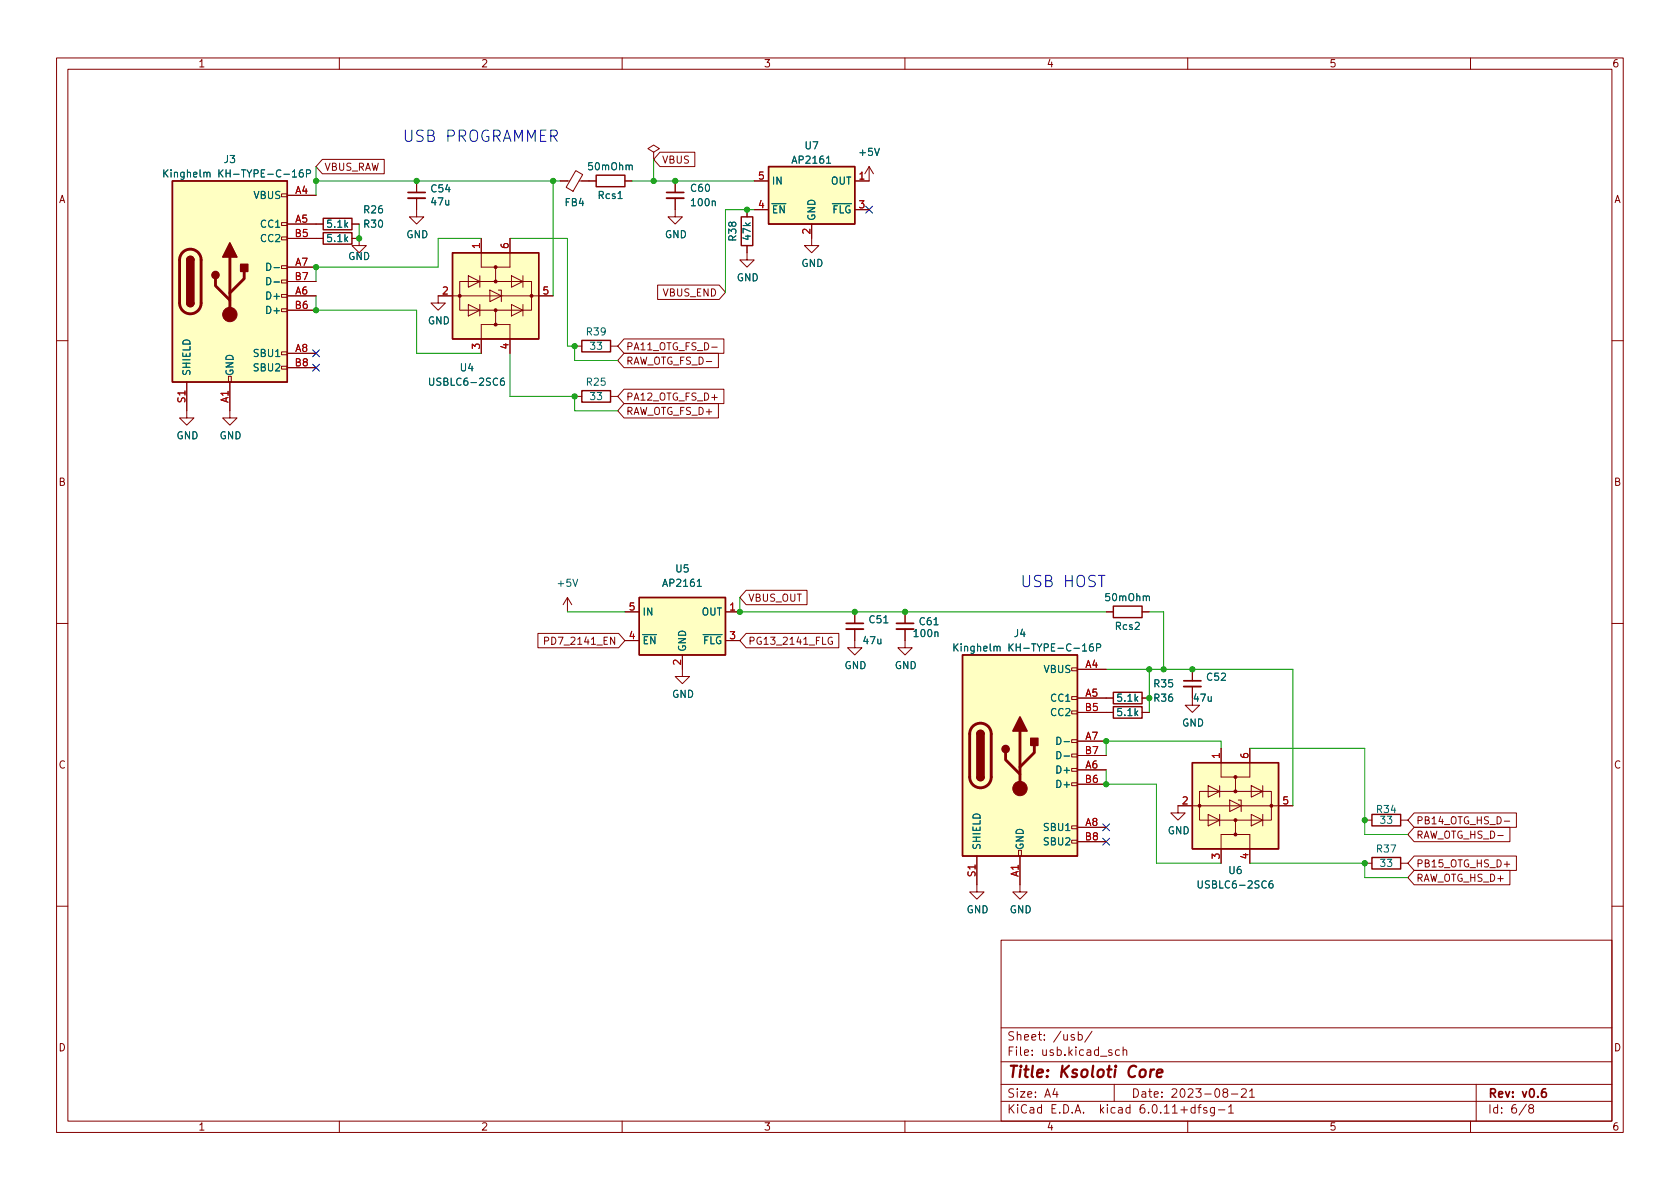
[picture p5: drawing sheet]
<svg xmlns="http://www.w3.org/2000/svg" width="297mm" height="210mm" viewBox="0 0 297 210" stroke-linecap="round" stroke-linejoin="round" font-family="sans-serif">
<g fill="none" stroke="#840000" stroke-width=".18">
<path d="M10 10.2h277v190.1h-277zM12 12.2h273v186.1h-273zM60 10.2v2M110 10.2v2M160 10.2v2M210 10.2v2M260 10.2v2M49.8 39.4h1v.5h-1zM49.8 34.3h1v.5h-1zM50.8 39.6h6.3M50.8 34.5h5.1M57 28.2h10.9v2.5h-10.9l-1.1-1.2z"/>
<path d="M62.2 39.6h1.3M73.7 35v3.3h1.2l-1.2 1.3-1.3-1.3h1.3M73.7 32v2M99.1 32h1.6M101.8 30.2l1.2 .7-1.7 2.9-1.2-.7zM102.4 32h3M110.5 32h1.3M115.6 26.9l1-.6-1-.7-1 .7 1 .6v1.3M115.6 28.2h.1M116.7 26.9h6.2v2.6h-6.2l-1.1-1.3zM119.4 35v3.3h1.2l-1.2 1.3-1.3-1.3h1.3M119.4 32v2"/>
<path d="M132.1 37.1v1.2M133.3 32h2.6M133.3 37.1h2.6M143.5 39.6v3.8h1.3l-1.3 1.3-1.3-1.3h1.3M151.1 37.1h2.6M153.7 29.5v2.5h-2.6M153.7 29.5l-.8 1.2M153.7 29.5l.7 1.2M49.8 54.6h1v.5h-1zM49.8 52.1h1v.5h-1zM49.8 49.5h1v.5h-1zM49.8 47h1v.5h-1z"/>
<path d="M49.8 41.9h1v.5h-1zM50.8 42.2h6.3M50.8 52.3h5.1M50.8 47.2h5.1M50.8 54.9h5.1M50.8 49.8h5.1M62.2 42.2h1.3v1.2h1.3l-1.3 1.3-1.3-1.3h1.3M81.3 49.8h12.7v5.1h-12.7zM82.8 48.8l2 1-2 1zM82.8 53.8l2 1.1-2 1zM84.8 48.8v2M84.8 53.8v2.1"/>
<path d="M85.1 42.2v5h2.5M86.6 51.3l2 1-2 1zM87.6 54.9v2.5h2.6v5.1M87.6 57.4h-2.5v5.1M88.1 51.3h.5v2M90.2 42.2v5h-2.6v2.6M90.4 48.8l2.1 1-2.1 1zM90.4 53.8l2.1 1.1-2.1 1zM92.5 48.8v2M92.5 53.8v2.1M97.8 52.3h-20.3v1.3h1.2l-1.2 1.3-1.3-1.3h1.3M110.3 59.9h17.7v2.6h-17.7l-1.1-1.3z"/>
<path d="M116.3 50.4h10.9l1.1 1.3-1.1 1.3h-10.9zM132.1 43.4v2.6h1.2l-1.2 1.2-1.3-1.2h1.3M10 60.2h2M33 67.6v6.3h1.3l-1.3 1.3-1.3-1.3h1.3M40.4 66.5h.5v1.1h-.5zM40.6 67.6v6.3h1.3l-1.3 1.3-1.2-1.3h1.2M49.8 64.8h1v.5h-1zM49.8 62.2h1v.5h-1zM50.8 62.5h5.1M50.8 65h5.1M101.6 61.2h1.3M101.6 70.1h1.3"/>
<path d="M107.9 61.2h1.3M107.9 70.1h1.3M110.3 62.5h16.7v2.5h-16.7l-1.1-1.3zM110.3 71.4h16.7v2.5h-16.7l-1.1-1.3zM110.3 68.8h17.7v2.6h-17.7l-1.1-1.3zM125.8 61.4h1M285 60.2h2M10 110.2h2M95.1 112h14.3l1.1 1.3-1.1 1.2h-14.3zM100.3 105.7l-.7 1.2M100.3 105.7v2.5M100.3 105.7l.8 1.2"/>
<path d="M108.7 112.7v1.2l-.7-1.2v1.2M110.5 108.2h2.5M110.5 113.3h2.5M120.6 115.8v3.8h1.3l-1.3 1.3-1.2-1.3h1.2M128.3 108.2h2.5M128.3 113.3h2.5M131.9 104.4h10.8v2.5h-10.8l-1.1-1.2zM131.9 112h16.4v2.5h-16.4l-1.1-1.2zM147.1 112.7a.59 .59 0 0 0-.7 .6 .59 .59 0 0 0 .7 .6l.1-.5h-.2M151.1 111.2v3.3h1.3l-1.3 1.3-1.2-1.3h1.2M151.1 108.2v2M160 111.2v3.3h1.3l-1.3 1.3-1.3-1.3h1.3"/>
<path d="M160 108.2v2M189.5 118.1h1v.5h-1zM190.5 118.4h5.1M195.6 108.2h1.2M201.9 108.2h1.3M210.8 118.4v2M285 110.2h2M189.5 138.4h1v.5h-1zM189.5 135.9h1v.5h-1zM189.5 133.3h1v.6h-1zM189.5 130.8h1v.5h-1zM189.5 125.7h1v.5h-1z"/>
<path d="M189.5 123.2h1v.5h-1zM190.5 126h6.3M190.5 123.4h6.3M190.5 136.1h5.1M190.5 131.1h5.1M190.5 138.7h5.1M190.5 133.6h5.1M201.9 126h1.3M201.9 123.4h1.3M210.8 121.4v3.3h1.3l-1.3 1.3-1.3-1.3h1.3M212.1 139.9h12.7v5.1h-12.7zM213.6 138.9l2 1-2 1.1z"/>
<path d="M215.6 138.9v2.1M215.9 132.3v5.1h2.5M221 132.3v5.1h-2.6v2.5M221.2 138.9l2.1 1-2.1 1.1zM223.3 138.9v2.1M172.7 151.4v6.3h1.3l-1.3 1.3-1.3-1.3h1.3M180.1 150.4h.5v1h-.5zM180.3 151.4v6.3h1.3l-1.3 1.3-1.2-1.3h1.2M189.5 148.6h1v.5h-1zM189.5 146h1v.6h-1zM190.5 146.3h5.1M190.5 148.8h5.1"/>
<path d="M213.6 144l2 1-2 1zM215.6 144v2M217.4 141.5l2.1 1-2.1 1zM218.4 145v2.6h2.6v5M218.4 147.6h-2.5v5M218.9 141.5h.6v2M221.2 144l2.1 1-2.1 1zM223.3 144v2M228.6 142.5h-20.3v1.3h1.2l-1.2 1.2-1.3-1.2h1.3M241.3 145h1.3M241.3 152.6h1.3M247.6 145h1.3"/>
<path d="M247.6 152.6h1.3M250 146.3h17v2.5h-17l-1.1-1.2zM250 151.4h18.1v2.5h-18.1l-1.1-1.3zM250 153.9h17v2.6h-17l-1.1-1.3zM250 143.8h18.1v2.5h-18.1l-1.1-1.3zM266 152.8h.9M266 145.2h.9M10 160.2h2M177 166.3h108v32h-108zM285 160.2h2M60 198.3v2M110 198.3v2"/>
<path d="M160 198.3v2M177 194.8h108M177 191.8h108M177 187.8h108M177 181.8h108M182.5 186.5v.1M182.5 185.7v.1M184.6 183.8v.1M184.6 183v.1M193.1 182.4l-1.3 1.9M197 191.8v3M198.6 185.8l.2-.2 .3 .1 .1 .9"/>
<path d="M198.6 185.1v1.5M210 198.3v2M215.4 196.3h1.2M217.2 195.8l.4-.5v1.5M217.2 196.8h.9M217.7 193.5h1.2M219.5 192.7l.6-.2 .2 .2 .1 .3-1 1h1M220.9 193l.5-.5v1.5M220.9 194h.9M260 198.3v2M261 191.8v6.5M270.6 196l-.3-.3 .1-.2 .2-.2 .4 .1 .2 .2-.1 .2-.7 .2-.1 .3v.2l.3 .3h.4l.2-.3-.1-.4-.2-.1"/>
</g>
<g fill="none" stroke="#840000" stroke-width=".25">
<path d="M30.5 32h20.3v35.6h-20.3zM57.1 38.6h5.1v2h-5.1zM105.4 31h5.1v2h-5.1zM131.1 38.3h2v5.1h-2zM135.9 29.5h15.2v10.1h-15.2zM33 53.6a.64 .64 0 0 0 .7 .6 .64 .64 0 0 0 .6-.6M33 46a.64 .64 0 0 1 .7-.7 .64 .64 0 0 1 .6 .7M57.1 41.1h5.1v2.1h-5.1zM80 44.7h15.2v15.2h-15.2zM102.9 60.2h5v2h-5zM102.9 69.1h5v2h-5zM113 105.7h15.3v10.1h-15.3z"/>
<path d="M170.2 115.8h20.3v35.6h-20.3zM196.8 107.2h5.1v2h-5.1zM172.7 137.4a.64 .64 0 0 0 .7 .6 .64 .64 0 0 0 .6-.6M172.7 129.8a.64 .64 0 0 1 .7-.6 .64 .64 0 0 1 .6 .6M196.8 125h5.1v2h-5.1zM196.8 122.4h5.1v2.1h-5.1zM210.8 134.9h15.3v15.2h-15.3zM242.6 144h5v2h-5zM242.6 151.6h5v2.1h-5z"/>
</g>
<g fill="none" stroke="#006464" stroke-width=".18">
<path d="M36 30.6l.2-.1h.3l.1 .8M36.6 30.6l.2-.1h.3v.8M51.7 31.3h.7M53.5 30l-.3 .1a.86 .86 0 0 0 0 1.2l.4-.1v-.4l-.2-.3-.4 .1-.1 .2M54.2 30.7l.6-.1 .1-.1v-.3l-.7-.2v1.3M109.3 35.1h.7M111.2 29.4l.2-.2h.3l.1 .8M125.9 35.7l.2-.2 .3 .1 .1 .8M136.5 36h2.5M146.1 28l.4-.4v1.3M146.1 28.9h.8M147.2 36h3.3"/>
<path d="M154.6 26.2l.5 1.3 .4-1.3M48.4 47.3h1M48.4 49.9h1M89.1 66.9h-.4a.86 .86 0 0 0 0 1.2l.4-.1 .1-.4-.2-.3-.4 .1-.1 .2M101.3 102.4l.4 1.3 .4-1.3M113.6 112.2h2.5M123.3 102.8l.3-.4v1.3M123.3 103.7h.7M124.3 112.2h3.4M156.3 110.1h.7M165.1 110.5h.8M165.3 111.9l.2-.2 .3 .1v.8"/>
<path d="M175.7 114.4l.2-.1h.3l.1 .8M176.3 114.5l.2-.2h.3v.8M191.4 115.1h.7M193.2 113.9h-.3a.86 .86 0 0 0 0 1.2l.4-.1v-.4l-.2-.3-.4 .1-.1 .2M193.9 114.5h.6l.1-.2v-.3l-.7-.1v1.2M202.7 105.6l.2-.2h.3v.8M188.1 131.1h1M188.1 133.7h1M225 155.8h-.4a.86 .86 0 0 0 0 1.2l.4-.1 .1-.4-.2-.3-.4 .1-.1 .2"/>
</g>
<path d="M72.1 35h3.1M117.9 35h3M149.6 111.2h3.1M158.5 111.2h3M209.3 121.4h3" fill="none" stroke="#840000" stroke-width=".33"/>
<path d="M72.1 34h3.1M117.9 34h3M149.6 110.2h3.1M158.5 110.2h3M209.3 120.4h3" fill="none" stroke="#840000" stroke-width=".3"/>
<g fill="#ffffc2" stroke="#ffffc2" stroke-width=".18">
<path d="M170.2 115.8h20.3v35.6h-20.3z"/>
<path d="M30.5 32h20.3v35.6h-20.3z"/>
<path d="M80 44.7h15.2v15.2h-15.2z"/>
<path d="M210.8 134.9h15.3v15.2h-15.3z"/>
<path d="M113 105.7h15.3v10.1h-15.3z"/>
<path d="M135.9 29.5h15.2v10.1h-15.2z"/>
</g>
<path d="M32.3 44.6a1.91 1.91 0 0 1 2.1-.4 1.91 1.91 0 0 1 1.2 1.8v7.6a1.91 1.91 0 0 1-1.9 1.9 1.91 1.91 0 0 1-2-1.9l.1-7.8 .1-.6zM38.1 49.3v1.2l2.5 2.6M40.6 45.5v10.1M43.2 48v1.3l-2.6 2.5M172 128.4a1.91 1.91 0 0 1 2.1-.4 1.91 1.91 0 0 1 1.2 1.8v7.6a1.91 1.91 0 0 1-1.9 1.9 1.91 1.91 0 0 1-2-1.9l.1-7.8 .1-.6zM177.8 133.1v1.3l2.5 2.5M180.3 129.3v10.1M182.9 131.8v1.3l-2.6 2.5" fill="none" stroke="#840000" stroke-width=".51"/>
<g fill="#840000" stroke="#840000" stroke-width=".25">
<path d="M172.7 137.4h1.3a.64 .64 0 0 1-.6 .6 .64 .64 0 0 1-.7-.6z"/>
<path d="M172.7 129.8h1.3v7.6h-1.3z"/>
<path d="M172.9 129.3a.64 .64 0 0 1 .7-.1 .64 .64 0 0 1 .4 .6h-1.3z"/>
<path d="M180.3 126.7l1.3 2.6h-2.5z"/>
<path d="M182.2 130.6h1.3v1.2h-1.3z"/>
<path d="M33 53.6h1.3a.64 .64 0 0 1-.6 .6 .64 .64 0 0 1-.7-.6z"/>
<path d="M33 46h1.3v7.6h-1.3z"/>
<path d="M33.2 45.5a.64 .64 0 0 1 .7-.1 .64 .64 0 0 1 .4 .6h-1.3z"/>
<path d="M40.6 42.9l1.3 2.6h-2.5z"/>
<path d="M42.5 46.7h1.3v1.3h-1.3z"/>
<circle cx="177.8" cy="132.5" r=".63"/>
<circle cx="38.1" cy="48.6" r=".63"/>
</g>
<g fill="#840000" stroke="#840000" stroke-width=".18">
<circle cx="180.3" cy="139.4" r="1.27"/>
<circle cx="40.6" cy="55.6" r="1.27"/>
<circle cx="87.6" cy="47.2" r=".25"/>
<circle cx="87.6" cy="49.8" r=".25"/>
<circle cx="81.3" cy="52.3" r=".25"/>
<circle cx="94" cy="52.3" r=".25"/>
<circle cx="87.6" cy="54.9" r=".25"/>
<circle cx="87.6" cy="57.4" r=".25"/>
<circle cx="218.4" cy="137.4" r=".25"/>
<circle cx="218.4" cy="139.9" r=".25"/>
<circle cx="212.1" cy="142.5" r=".25"/>
<circle cx="224.8" cy="142.5" r=".25"/>
<circle cx="218.4" cy="145" r=".25"/>
<circle cx="218.4" cy="147.6" r=".25"/>
</g>
<g fill="none" stroke="#009600" stroke-width=".18">
<path d="M55.9 32h43.2M55.9 29.5v5M63.5 39.6v2.6M97.8 32v20.3M111.8 32h21.5M115.6 28.2v3.8M133.3 37.1h-5v14.6M55.9 52.3v2.6h17.8v7.6h11.4M85.1 42.2h-7.6v5h-21.6v2.6M90.2 42.2h10.1v19h1.3v2.5h7.6M90.2 62.5v7.6h11.4v2.5h7.6M100.3 108.2h10.2"/>
<path d="M130.8 105.7v2.5h64.8M195.6 118.4h33v24.1M203.2 118.4v7.6M203.2 108.2h2.5v10.2M195.6 136.1v2.6h8.9v13.9h11.4M215.9 132.3v-1.2h-20.3v2.5M221 132.3h20.3v15.3h7.6M221 152.6h20.3v2.6h7.6"/>
</g>
<path d="M153.1 36.5l1.2 1.2M154.3 36.5l-1.2 1.2M55.3 64.4l1.2 1.2M55.3 61.9l1.2 1.2M56.5 64.4l-1.2 1.2M56.5 61.9l-1.2 1.2M195 148.2l1.2 1.2M195 145.7l1.2 1.2M196.2 148.2l-1.2 1.2M196.2 145.7l-1.2 1.2" fill="none" stroke="#000084" stroke-width=".18"/>
<g fill="#009600" stroke="#009600" stroke-width=".18">
<circle cx="132.1" cy="37.1" r=".46"/>
<circle cx="101.6" cy="70.1" r=".46"/>
<circle cx="130.8" cy="108.2" r=".46"/>
<circle cx="151.1" cy="108.2" r=".46"/>
<circle cx="195.6" cy="138.7" r=".46"/>
<circle cx="210.8" cy="118.4" r=".46"/>
<circle cx="203.2" cy="118.4" r=".46"/>
<circle cx="203.2" cy="123.4" r=".46"/>
<circle cx="205.7" cy="118.4" r=".46"/>
<circle cx="160" cy="108.2" r=".46"/>
<circle cx="195.6" cy="131.1" r=".46"/>
<circle cx="55.9" cy="47.2" r=".46"/>
<circle cx="55.9" cy="54.9" r=".46"/>
<circle cx="55.9" cy="32" r=".46"/>
<circle cx="73.7" cy="32" r=".46"/>
<circle cx="63.5" cy="42.2" r=".46"/>
<circle cx="97.8" cy="32" r=".46"/>
<circle cx="101.6" cy="61.2" r=".46"/>
<circle cx="119.4" cy="32" r=".46"/>
<circle cx="115.6" cy="32" r=".46"/>
<circle cx="241.3" cy="145" r=".46"/>
<circle cx="241.3" cy="152.6" r=".46"/>
</g>
<g font-size="2.8" fill="#0000c2">
<text x="71.1" y="25.1">USB PROGRAMMER</text>
<text x="180.3" y="103.8">USB HOST</text>
</g>
<g font-size="2.8" fill="#840000">
<text x="178" y="191.2">Title:</text>
<text x="187.3" y="191.2">Ksoloti</text>
<text x="199.6" y="191.2">Core</text>
</g>
<g font-size="2.1" fill="#840000">
<text x="178" y="184.5">Sheet:</text>
<text x="186.2" y="184.5">/usb/</text>
<text x="178" y="187.2">File:</text>
<text x="184.4" y="187.2">usb.kicad_sch</text>
<text x="178" y="197.4">KiCad</text>
<text x="178" y="194.6">Size:</text>
<text x="184.7" y="194.6">A4</text>
<text x="185.7" y="197.4">E.D.A.</text>
<text x="194.6" y="197.4">kicad</text>
<text x="200" y="194.6">Date:</text>
<text x="201.8" y="197.4">6.0.11+dfsg-1</text>
<text x="207" y="194.6">2023-08-21</text>
<text x="263" y="194.6">Rev:</text>
<text x="263" y="197.4">Id:</text>
<text x="267.1" y="197.4">6/8</text>
<text x="269.1" y="194.6">v0.6</text>
</g>
<g font-size="1.8" fill="#840000">
<text x="35" y="12.3">1</text>
<text x="85" y="12.3">2</text>
<text x="135" y="12.3">3</text>
<text x="185" y="12.3">4</text>
<text x="235" y="12.3">5</text>
<text x="285" y="12.3">6</text>
<text x="117" y="29.3">VBUS</text>
<text x="57.3" y="30.6">VBUS_RAW</text>
<text x="10.4" y="36.3">A</text>
<text x="285.4" y="36.3">A</text>
<text x="117.1" y="52.8">VBUS_END</text>
<text x="110.6" y="62.3">PA11_OTG_FS_D-</text>
<text x="110.6" y="64.9">RAW_OTG_FS_D-</text>
<text x="110.6" y="71.2">PA12_OTG_FS_D+</text>
<text x="110.6" y="73.8">RAW_OTG_FS_D+</text>
<text x="10.3" y="86.3">B</text>
<text x="285.3" y="86.3">B</text>
<text x="132.2" y="106.8">VBUS_OUT</text>
<text x="95.9" y="114.4">PD7_2141_EN</text>
<text x="132.2" y="114.4">PG13_2141_FLG</text>
<text x="10.3" y="136.3">C</text>
<text x="285.3" y="136.3">C</text>
<text x="250.3" y="148.7">RAW_OTG_HS_D-</text>
<text x="250.3" y="146.1">PB14_OTG_HS_D-</text>
<text x="250.3" y="153.8">PB15_OTG_HS_D+</text>
<text x="250.3" y="156.3">RAW_OTG_HS_D+</text>
<text x="10.3" y="186.3">D</text>
<text x="285.3" y="186.3">D</text>
<text x="35" y="200.3">1</text>
<text x="85" y="200.3">2</text>
<text x="135" y="200.3">3</text>
<text x="185" y="200.3">4</text>
<text x="235" y="200.3">5</text>
<text x="285" y="200.3">6</text>
</g>
<g font-size="1.8" fill="#006464">
<text x="39.5" y="29.2">J3</text>
<text x="139.8" y="29.3">AP2161</text>
<text x="142.2" y="26.8">U7</text>
<text x="151.7" y="27.9">+5V</text>
<text x="28.6" y="31.8">Kinghelm</text>
<text x="38.5" y="31.8">KH-TYPE-C-16P</text>
<text x="44.7" y="35.6">VBUS</text>
<text x="76" y="34.4">C54</text>
<text x="103.7" y="30.5">50mOhm</text>
<text x="105.6" y="35.6">Rcs1</text>
<text x="121.9" y="34.3">C60</text>
<text x="136.4" y="33">IN</text>
<text x="146.8" y="33">OUT</text>
<text x="45.9" y="40.6">CC1</text>
<text x="57.6" y="40.6">5.1k</text>
<text x="64.1" y="40.6">R30</text>
<text x="64.1" y="38.1">R26</text>
<text x="76" y="36.7">47u</text>
<text x="99.7" y="36.8">FB4</text>
<text x="121.9" y="36.8">100n</text>
<text x="136.4" y="38.1">~{EN}</text>
<text x="144.5" y="39.1" transform="rotate(-90 144.5 39.1)">GND</text>
<text x="147.1" y="38.1">~{FLG}</text>
<text x="45.9" y="43.2">CC2</text>
<text x="57.6" y="43.2">5.1k</text>
<text x="61.5" y="46.4">GND</text>
<text x="71.8" y="42.5">GND</text>
<text x="117.5" y="42.5">GND</text>
<text x="130.6" y="42.8" transform="rotate(-90 130.6 42.8)">R38</text>
<text x="133.1" y="42.7" transform="rotate(-90 133.1 42.7)">47k</text>
<text x="141.6" y="47.6">GND</text>
<text x="46.8" y="53.3">D+</text>
<text x="46.8" y="48.3">D-</text>
<text x="46.8" y="50.8">D-</text>
<text x="130.2" y="50.1">GND</text>
<text x="46.8" y="55.9">D+</text>
<text x="75.6" y="57.7">GND</text>
<text x="103.5" y="59.7">R39</text>
<text x="44.6" y="63.5">SBU1</text>
<text x="104.1" y="62.2">33</text>
<text x="34" y="66.5" transform="rotate(-90 34 66.5)">SHIELD</text>
<text x="41.7" y="66.5" transform="rotate(-90 41.7 66.5)">GND</text>
<text x="44.6" y="66">SBU2</text>
<text x="75.6" y="68.6">USBLC6-2SC6</text>
<text x="81.2" y="66">U4</text>
<text x="103.5" y="68.6">R25</text>
<text x="104.1" y="71.1">33</text>
<text x="31.1" y="78.1">GND</text>
<text x="38.8" y="78.1">GND</text>
<text x="119.3" y="101.6">U5</text>
<text x="98.3" y="104.1">+5V</text>
<text x="117" y="104.1">AP2161</text>
<text x="195.2" y="106.7">50mOhm</text>
<text x="113.5" y="109.2">IN</text>
<text x="124" y="109.2">OUT</text>
<text x="153.5" y="110.6">C51</text>
<text x="161.3" y="113">100n</text>
<text x="162.3" y="110.9">C61</text>
<text x="179.2" y="113">J4</text>
<text x="197" y="111.8">Rcs2</text>
<text x="113.5" y="114.3">~{EN}</text>
<text x="121.7" y="115.3" transform="rotate(-90 121.7 115.3)">GND</text>
<text x="124.2" y="114.3">~{FLG}</text>
<text x="149.2" y="118.7">GND</text>
<text x="152.4" y="114.3">47u</text>
<text x="158.1" y="118.7">GND</text>
<text x="168.3" y="115.6">Kinghelm</text>
<text x="178.2" y="115.6">KH-TYPE-C-16P</text>
<text x="184.4" y="119.4">VBUS</text>
<text x="118.8" y="123.8">GND</text>
<text x="185.6" y="124.5">CC1</text>
<text x="197.3" y="124.5">5.1k</text>
<text x="203.8" y="124.5">R36</text>
<text x="203.8" y="121.9">R35</text>
<text x="210.8" y="124.5">47u</text>
<text x="213.2" y="120.8">C52</text>
<text x="185.6" y="127">CC2</text>
<text x="197.3" y="127">5.1k</text>
<text x="208.9" y="128.9">GND</text>
<text x="186.5" y="137.2">D+</text>
<text x="186.5" y="132.1">D-</text>
<text x="186.5" y="134.6">D-</text>
<text x="186.5" y="139.7">D+</text>
<text x="184.3" y="147.3">SBU1</text>
<text x="184.3" y="149.9">SBU2</text>
<text x="206.4" y="147.9">GND</text>
<text x="243.2" y="144.1">R34</text>
<text x="243.8" y="146.1">33</text>
<text x="173.7" y="150.4" transform="rotate(-90 173.7 150.4)">SHIELD</text>
<text x="181.4" y="150.4" transform="rotate(-90 181.4 150.4)">GND</text>
<text x="217.1" y="154.9">U6</text>
<text x="243.2" y="151.1">R37</text>
<text x="243.8" y="153.7">33</text>
<text x="170.8" y="161.9">GND</text>
<text x="178.5" y="161.9">GND</text>
<text x="211.5" y="157.5">USBLC6-2SC6</text>
</g>
<g font-size="1.8" fill="#a90000">
<text x="52.1" y="34.3">A4</text>
<text x="133.9" y="31.7">5</text>
<text x="151.7" y="31.7">1</text>
<text x="52" y="41.9">B5</text>
<text x="52.1" y="39.4">A5</text>
<text x="133.9" y="36.8">4</text>
<text x="143.3" y="41.6" transform="rotate(-90 143.3 41.6)">2</text>
<text x="151.7" y="36.8">3</text>
<text x="52.1" y="47">A7</text>
<text x="84.8" y="44.1" transform="rotate(-90 84.8 44.1)">1</text>
<text x="89.9" y="44.1" transform="rotate(-90 89.9 44.1)">6</text>
<text x="52" y="49.5">B7</text>
<text x="52.1" y="52.1">A6</text>
<text x="78.1" y="52.1">2</text>
<text x="95.8" y="52.1">5</text>
<text x="52" y="54.6">B6</text>
<text x="52" y="64.8">B8</text>
<text x="52.1" y="62.2">A8</text>
<text x="84.8" y="61.9" transform="rotate(-90 84.8 61.9)">3</text>
<text x="89.9" y="61.9" transform="rotate(-90 89.9 61.9)">4</text>
<text x="32.8" y="71.4" transform="rotate(-90 32.8 71.4)">S1</text>
<text x="40.4" y="71.3" transform="rotate(-90 40.4 71.3)">A1</text>
<text x="111.1" y="107.9">5</text>
<text x="128.9" y="107.9">1</text>
<text x="111.1" y="113">4</text>
<text x="128.9" y="113">3</text>
<text x="120.4" y="117.8" transform="rotate(-90 120.4 117.8)">2</text>
<text x="191.8" y="118.1">A4</text>
<text x="191.7" y="125.7">B5</text>
<text x="191.8" y="123.2">A5</text>
<text x="191.8" y="130.8">A7</text>
<text x="191.7" y="133.3">B7</text>
<text x="191.8" y="135.9">A6</text>
<text x="215.6" y="134.3" transform="rotate(-90 215.6 134.3)">1</text>
<text x="220.7" y="134.3" transform="rotate(-90 220.7 134.3)">6</text>
<text x="191.7" y="138.4">B6</text>
<text x="208.9" y="142.2">2</text>
<text x="226.6" y="142.2">5</text>
<text x="191.7" y="148.6">B8</text>
<text x="191.8" y="146">A8</text>
<text x="172.5" y="155.2" transform="rotate(-90 172.5 155.2)">S1</text>
<text x="180.1" y="155.1" transform="rotate(-90 180.1 155.1)">A1</text>
<text x="215.6" y="152.1" transform="rotate(-90 215.6 152.1)">3</text>
<text x="220.7" y="152.1" transform="rotate(-90 220.7 152.1)">4</text>
</g>
</svg>
